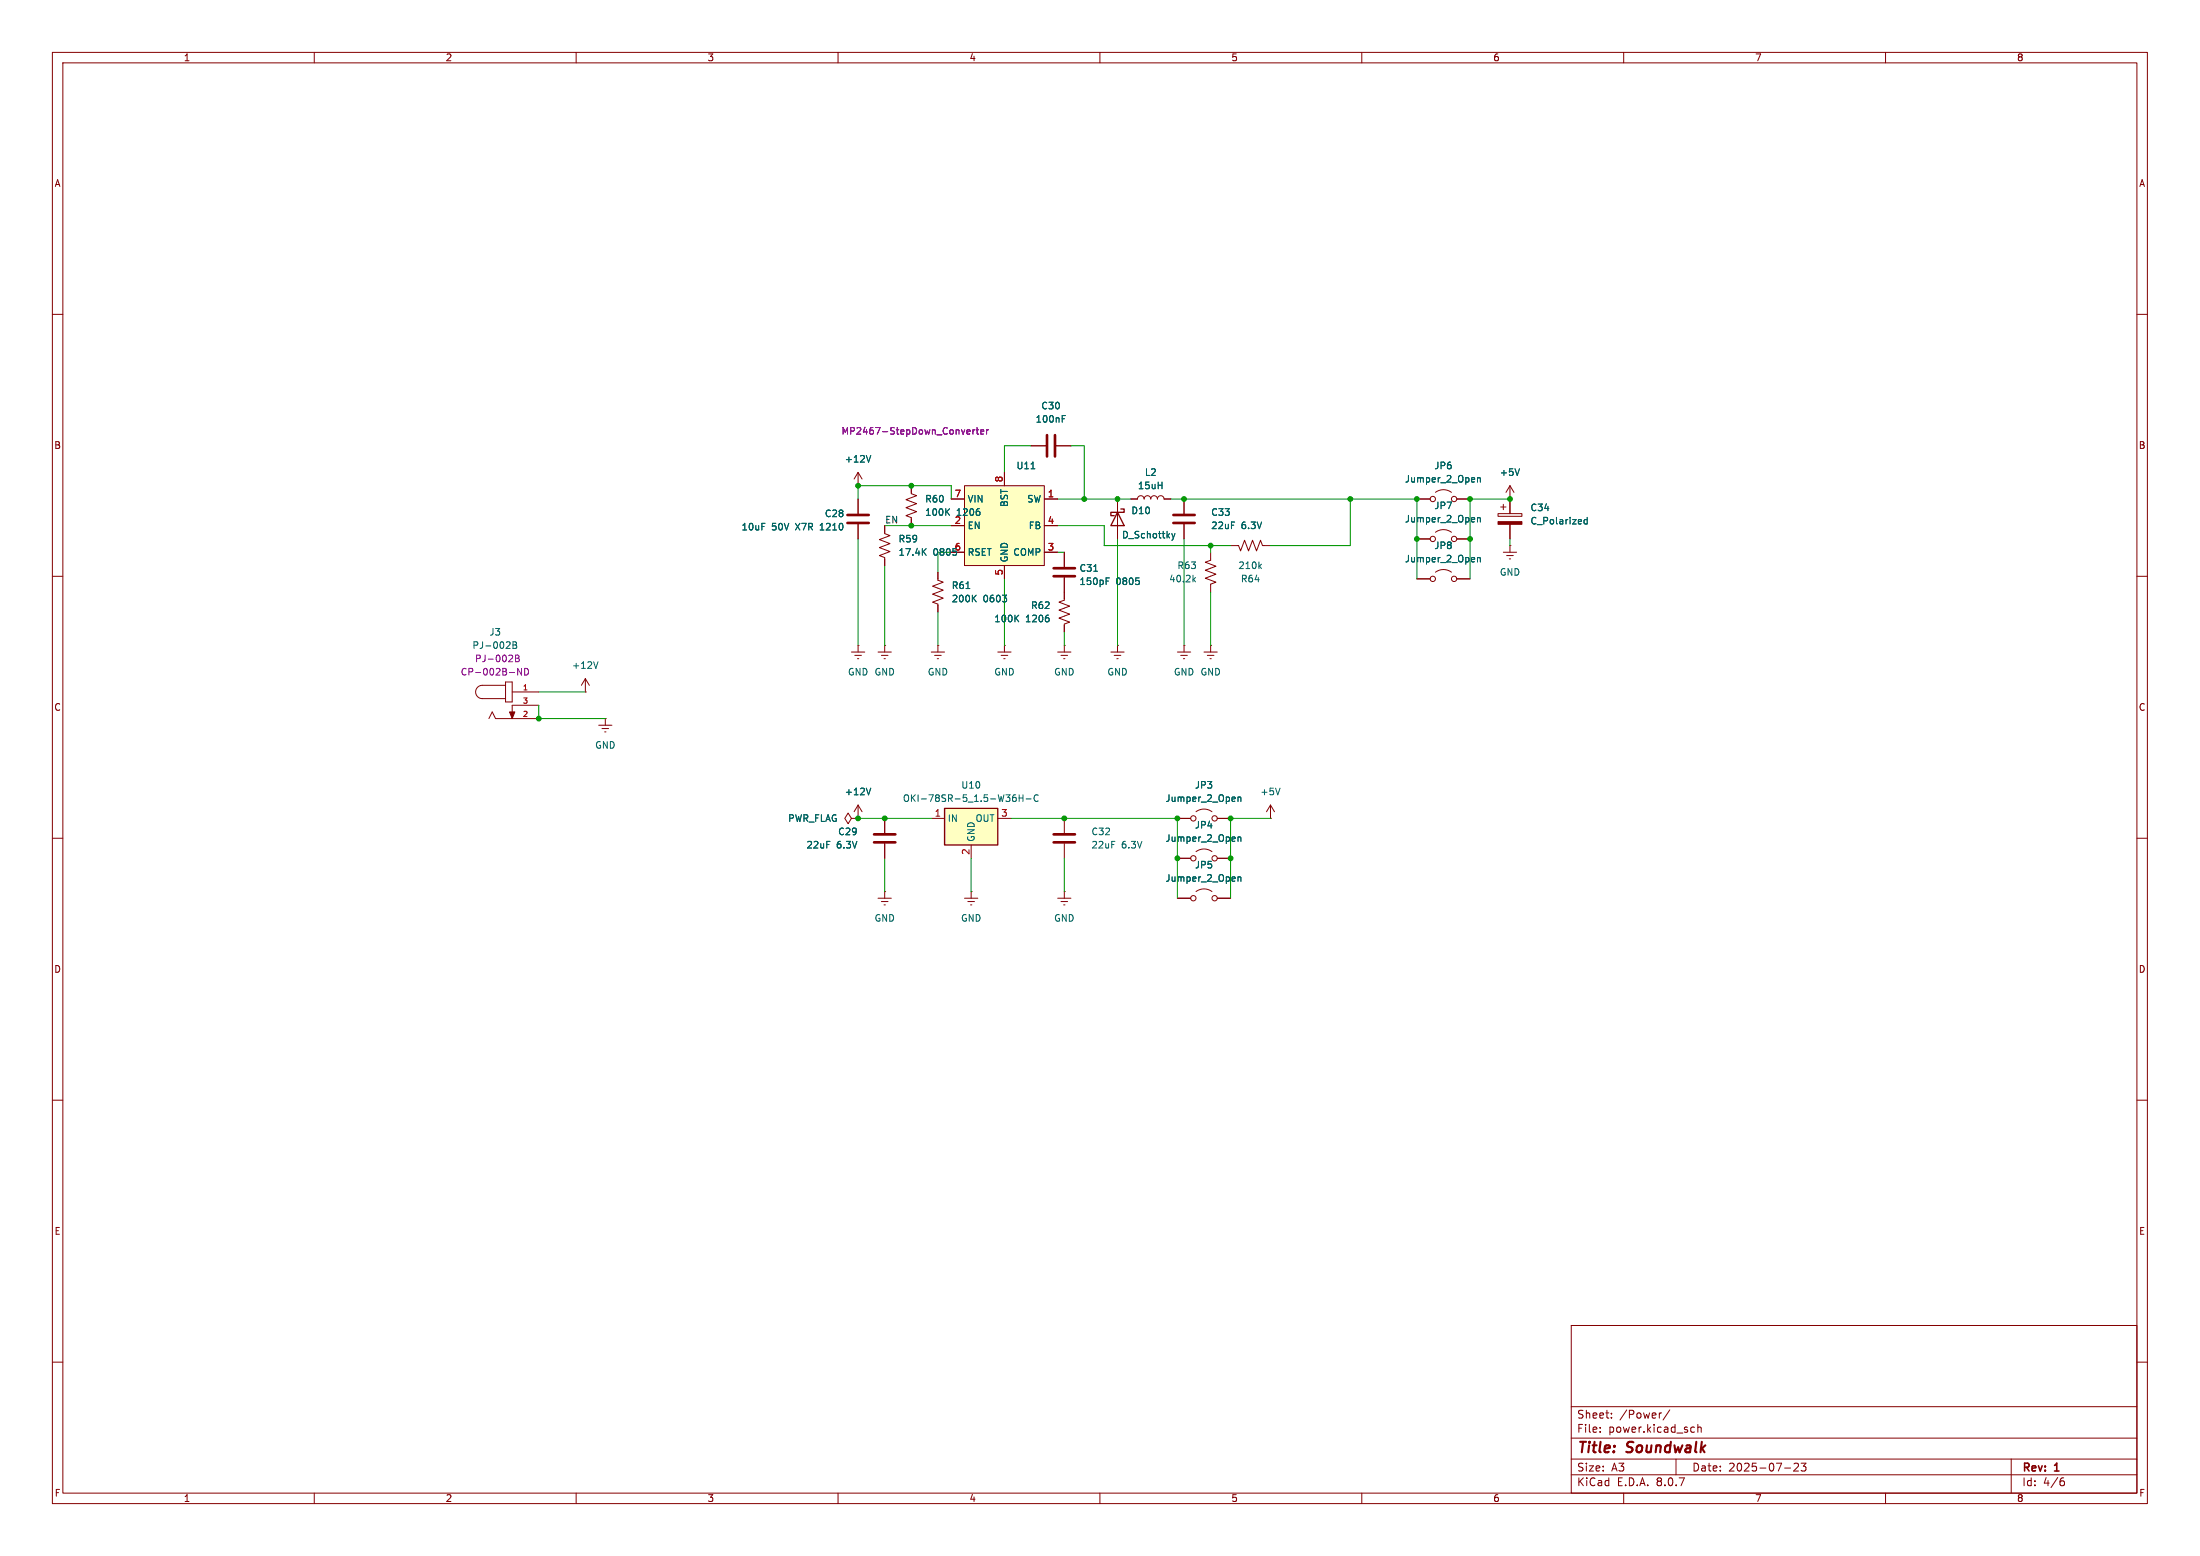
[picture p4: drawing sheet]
<svg xmlns="http://www.w3.org/2000/svg" width="297mm" height="210mm" viewBox="0 0 297 210" stroke-linecap="round" stroke-linejoin="round" font-family="sans-serif">
<g fill="none" stroke="#840000" stroke-width=".14">
<path d="M7.1 7.1h282.8v195.8h-282.8zM8.5 8.5h280v193h-280zM42.4 7.1v1.4M77.8 7.1v1.4M113.1 7.1v1.4M148.5 7.1v1.4M183.8 7.1v1.4M219.2 7.1v1.4M254.6 7.1v1.4M7.1 42.4h1.4M288.5 42.4h1.4M7.1 77.8h1.4"/>
<path d="M115.8 65.6h.1M115.8 63.8l-.5 .9M115.8 63.8v1.8M115.8 67.4v1.9M115.8 70.8v1.9M115.8 63.8l.6 .9M288.5 77.8h1.4M7.1 113.1h1.4M288.5 113.1h1.4M7.1 148.5h1.4M288.5 148.5h1.4M212.1 178.9h76.4v22.6h-76.4z"/>
<path d="M7.1 183.8h1.4M212.1 199h76.4M212.1 196.9h76.4M212.1 194.1h76.4M212.1 189.9h76.4M216 193.2v.1M216 192.7v.1M217.5 191.3v.1M217.5 190.7v.1M224.3 190.7h-.2M225.4 190.3l-.9 1.4M226.3 196.9v2.1"/>
<path d="M228.5 192.6l.3 .1M228.8 193.3h-.3M229.2 192.7l.2-.1 .2 .1 .1 .6M229.2 192.2v1.1M240.9 198.1h.8M242.2 197.6l.4-.1 .1 .1 .1 .2-.7 .7h.7M243.2 197.5h.6l-.3 .4 .3 .1v.4l-.2 .1-.4-.1M271.5 196.9v4.6M278.3 199.9h.3l.1 .2v.3l-.4 .1M278.6 199.5h-.3M288.5 183.8h1.4M42.4 201.5v1.4"/>
<path d="M77.8 201.5v1.4M113.1 201.5v1.4M148.5 201.5v1.4M183.8 201.5v1.4M219.2 201.5v1.4M254.6 201.5v1.4"/>
</g>
<path d="M117.6 61.5l-.3 .9" fill="none" stroke="#006464" stroke-width=".14"/>
<path d="M114.4 69.5h2.9M114.4 70.6h2.9" fill="none" stroke="#840000" stroke-width=".36"/>
<path d="M127.5 109.1h7.2v4.9h-7.2z" fill="#ffffc2"/>
<path d="M127.5 109.1h7.2v4.9h-7.2z" fill="none" stroke="#840000" stroke-width=".18"/>
<g fill="none" stroke="#840000" stroke-width=".14">
<path d="M126.6 77.2v1.1l.7 .3-1.4 .5 1.4 .6-1.4 .5 1.4 .5-1.4 .6 .7 .2v1.1M66 97l.5-.9 .4 .9h5.8M68.2 92.5h-3.1a.9 .9 0 0 0-.9 .9 .9 .9 0 0 0 .9 .9h3.1M68.2 92h.9v2.7h-.9zM69.1 93.4h3.6M72.7 95.2h-3.6v1.8M79 93.4h.1M79 91.6l-.5 .9M79 91.6v1.8M79 91.6l.6 .9M80.8 97.9h1.8M81.3 98.3h.9"/>
<path d="M81.6 98.8h.2M81.7 97h.1M81.7 97v.9M125.7 88h1.8M126.2 88.5h.9M126.5 88.9h.2M126.6 87.1h.1M126.6 87.1v.9M114.9 110.5l-.4-.8-.5 .8 .5 .7 .4-.7h.9M115.8 110.5h.1M115.8 108.7l-.5 .9M115.8 108.7v1.8"/>
<path d="M115.8 108.7l.6 .9M119.4 110.5v1.9M119.4 113.9v1.9M125.7 110.5h1.8M131.1 114v1.8M134.7 110.5h1.8M118.5 121.2h1.8M119 121.7h.9M119.3 122.1h.2M119.4 120.3h.1M119.4 120.3v.9M130.2 121.2h1.8"/>
<path d="M130.7 121.7h.9M131 122.1h.2M131.1 120.3h.1M131.1 120.3v.9"/>
</g>
<g fill="none" stroke="#006464" stroke-width=".14">
<path d="M130.4 79.4h.5M69.3 86.6h.3l.1 .2-.1 .2 .1 .1 .1 .2-.2 .2h-.3zM69.3 87h.3M80.7 89.3l-.3 .9M131.4 80.7l.4 .5M131.8 80.3l-.5 .5M135.3 80.3h.6l-.3 .4M135.8 80.8v.3M117.6 106.4l-.3 .9M137.1 107.3h-.2a.6 .6 0 0 0 0 .9l.3-.1v-.3l-.2-.2h-.1l-.2 .2M137.6 107.3v.9M137.6 107.7h.5"/>
<path d="M138.1 107.3v.9M138.5 107.8h.7M140.2 107.4a.43 .43 0 0 0-.6 .3 .43 .43 0 0 0 .4 .5l.2-.1"/>
</g>
<path d="M118 112.6h2.9M118 113.7h2.9" fill="none" stroke="#840000" stroke-width=".36"/>
<path d="M68.8 96.1h.7l-.4 .9z" fill="#840000" stroke="#840000" stroke-width=".14"/>
<path d="M69.6 88.4h.3l.2 .2-.2 .2 .2 .1v.2l-.2 .2h-.3zM69.6 88.8h.3M70.4 90.2v.9l-.5-.9v.9M70.8 90.2a.45 .45 0 0 1 .6 .5 .45 .45 0 0 1-.6 .4z" fill="none" stroke="#840084" stroke-width=".14"/>
<path d="M130.2 65.6h10.8v10.7h-10.8z" fill="#ffffc2"/>
<g fill="none" stroke="#840000" stroke-width=".14">
<path d="M115.8 65.6h.1M115.8 67.4v1.9M115.8 70.8v1.9M119.4 70.9v1.1l.8 .3-1.5 .5 1.5 .6-1.5 .5 1.5 .5-1.5 .6 .7 .3v1M123 65.6v1l.7 .3-1.4 .5 1.4 .6-1.4 .5 1.4 .6-1.4 .5 .7 .3v1M126.6 77.2v.9M128.4 67.4h1.8M128.4 70.9h1.8M128.4 74.5h1.8M130.2 65.6h10.8v10.7h-10.8zM135.6 63.8v1.8M135.6 76.3v1.8"/>
<path d="M139.2 60.2h2M141 67.4h1.8M141 70.9h1.8M141 74.5h1.8M142.6 60.2h2M143.7 77.9v3.1l-.7 .3 1.4 .5-1.4 .5 1.4 .6-1.4 .5 1.4 .6-.7 .2v1.1M143.7 74.5v2M150.9 67.4v5.3M152.7 67.4h.9a.45 .45 0 0 1 .4-.5 .45 .45 0 0 1 .5 .5 .45 .45 0 0 1 .4-.5 .45 .45 0 0 1 .5 .5 .45 .45 0 0 1 .4-.5 .45 .45 0 0 1 .5 .5 .45 .45 0 0 1 .4-.5 .45 .45 0 0 1 .5 .5h.8M159.8 67.4v1.9M159.8 70.8v1.9M163.4 74.5v1.1l-.7 .3 1.5 .5-1.5 .6 1.5 .5-1.5 .5 1.5 .6-.8 .2v1.1"/>
<path d="M166.1 73.6h1.1l.3 .8 .5-1.5 .6 1.5 .5-1.5 .5 1.5 .6-1.5 .2 .7h1.1M191.3 67.4h1.8M191.3 78.1h1.8M191.3 72.7h1.8M193.8 77.2a1.8 1.8 0 0 1 2.1 0M193.8 66.5a1.8 1.8 0 0 1 2.1 0M193.8 71.8a1.8 1.8 0 0 1 2.1 0M196.7 67.4h1.8M196.7 78.1h1.8M196.7 72.7h1.8M202.2 69.3h3.3v.4h-3.3zM202.6 68.4h.7"/>
<path d="M202.9 74.5h1.8M202.9 68.1v.7M203.4 75h.9M203.8 75.4h.1M203.8 73.6h.1M203.8 67.4h.1M203.8 65.6v3.7M203.8 70.8v1.9M203.8 73.6v.9M203.8 65.6l-.5 .9M203.8 65.6l.6 .9M114.9 88h1.8"/>
<path d="M115.4 88.5h.9M115.8 88.9h.1M115.8 87.1h.1M115.8 87.1v.9M118.5 88h1.8M119 88.5h.9M119.3 88.9h.2M119.4 87.1h.1M119.4 87.1v.9M126.6 81.7v.9M134.7 88h1.8M135.1 88.5h.9"/>
<path d="M135.5 88.9h.2M135.6 87.1h.1M135.6 87.1v.9M142.8 88h1.8M143.2 88.5h.9M143.6 88.9h.2M143.7 87.1h.1M143.7 87.1v.9M150 88h1.8M150.4 88.5h.9M150.8 88.9h.2M150.9 87.1h.1"/>
<path d="M150.9 87.1v.9M158.9 88h1.8M159.4 88.5h.9M159.8 88.9h.1M159.8 87.1h.1M159.8 87.1v.9M162.5 88h1.8M163 88.5h.9M163.3 88.9h.2M163.4 87.1h.1M163.4 87.1v.9M115.8 110.5h.1"/>
<path d="M119.4 110.5v1.9M119.4 113.9v1.9M143.7 110.5v1.9M143.7 113.9v1.9M158.9 115.8h1.8M158.9 110.5h1.8M161.5 114.9a1.8 1.8 0 0 1 2.1 0M161.5 109.6a1.8 1.8 0 0 1 2.1 0M164.3 115.8h1.8M164.3 110.5h1.8M171.5 110.5h.1M171.5 108.7l-.5 .9"/>
<path d="M171.5 108.7v1.8M171.5 108.7l.6 .9M142.8 121.2h1.8M143.2 121.7h.9M143.6 122.1h.2M143.7 120.3h.1M143.7 120.3v.9M158.9 121.2h1.8M161.5 120.3a1.8 1.8 0 0 1 2.1 0M164.3 121.2h1.8"/>
<circle cx="193.4" cy="78.1" r=".36"/>
<circle cx="193.4" cy="67.4" r=".36"/>
<circle cx="193.4" cy="72.7" r=".36"/>
<circle cx="196.3" cy="78.1" r=".36"/>
<circle cx="196.3" cy="67.4" r=".36"/>
<circle cx="196.3" cy="72.7" r=".36"/>
<circle cx="161.1" cy="110.5" r=".36"/>
<circle cx="161.1" cy="115.8" r=".36"/>
<circle cx="164" cy="110.5" r=".36"/>
<circle cx="164" cy="115.8" r=".36"/>
<circle cx="161.1" cy="121.2" r=".36"/>
<circle cx="164" cy="121.2" r=".36"/>
</g>
<g fill="none" stroke="#006464" stroke-width=".14">
<path d="M143.4 56.5h.3M143.4 56.1h.4M117.6 61.5l-.3 .9M124.6 74.4l.4 .5M125 74l-.5 .6M127.8 69l.4 .6M128.2 68.7l-.5 .5M129.1 74.8v.1M130.4 79.4h.5M132.3 69.1v.4M139.2 63.3h.5M147.7 77.1h.5"/>
<path d="M149.3 78.4h.3M149.3 78h.5M153.8 78.4v.4M158.2 72l.2 .6M158.4 72.6l-.2 .3M158.6 72l-.2 .6M161.1 78.2l.3 .3M161.4 77.9l-.4 .4M170 76.4l.3 .3M170.3 76.1l-.3 .4M199.5 64.5v.6M199.5 69.9v.6"/>
<path d="M199.5 75.2v.6M199.5 75.3l.1-.1 .2 .1v.5M199.5 64.6l.1-.1h.2v.6M199.5 69.9h.1h.2v.6M205.1 63.3l-.3 .9M214.3 69.8v.9M214.3 70.2l-.3-.1-.2 .2 .1 .4h.4M131.4 80.7l.4 .5M131.8 80.3l-.5 .5M135.3 80.3h.6l-.3 .4M135.8 80.8v.3M137.1 83.4l.4 .5"/>
<path d="M137.5 83l-.5 .5M141.6 83.5v.3M117.6 106.4l-.3 .9M167.1 107.6v.6M167.1 113v.6M167.1 118.3v.6M167.1 113h.2h.2v.6M167.1 107.7l.2-.1h.2v.6M167.1 118.4l.2-.1 .2 .1v.5M172.8 106.4l-.3 .9"/>
</g>
<path d="M131.3 58v.6M131.6 58l-.3 .2M131.8 58h.3M131.9 57.7v.8l.2 .1M132.4 58.3l.4-.1v-.2h-.3l-.1 .1v.5h.4M133.2 58v.6M133.4 58l-.2 .2" fill="none" stroke="#840084" stroke-width=".14"/>
<path d="M150.9 69.1l.9 1.8h-1.8zM151.3 68.7h.5v.4h-1.8v.5h.4" fill="none" stroke="#840000" stroke-width=".18"/>
<path d="M141.3 58.7v2.9M142.4 58.7v2.9M142.2 76.7h2.9M142.2 77.8h2.9M158.4 69.5h2.9M158.4 70.6h2.9M142.2 112.6h2.9M142.2 113.7h2.9" fill="none" stroke="#840000" stroke-width=".36"/>
<path d="M202.2 70.4h3.3v.4h-3.3z" fill="#840000" stroke="#840000" stroke-width=".14"/>
<g fill="none" stroke="#009600" stroke-width=".14">
<path d="M115.8 67.4v-1.8h12.6v1.8M115.8 72.7v14.4M119.4 70.9h9M119.4 76.3v10.8M126.6 74.5v2.7M135.6 78.1v9M139.2 60.2h-3.6v3.6M142.8 67.4h9.9M142.8 70.9h6.3v2.7h17M142.8 74.5h.9M144.6 60.2h1.8v7.2M150.9 72.7v14.4"/>
<path d="M158 67.4h33.3v10.7M159.8 72.7v14.4M163.4 73.6v.9M163.4 79.9v7.2M182.3 67.4v6.2h-10.8M203.8 67.4h-5.3v10.7M203.8 72.7v.9M72.7 95.2v1.8h9M72.7 93.4h6.3M126.6 82.6v4.5M143.7 85.3v1.8M115.8 110.5h9.9"/>
<path d="M119.4 115.8v4.5M131.1 115.8v4.5M136.5 110.5h22.4v10.7M143.7 115.8v4.5M171.5 110.5h-5.4v10.7"/>
</g>
<g fill="#009600" stroke="#009600" stroke-width=".14">
<circle cx="143.7" cy="110.5" r=".32"/>
<circle cx="158.9" cy="110.5" r=".32"/>
<circle cx="166.1" cy="115.8" r=".32"/>
<circle cx="158.9" cy="115.8" r=".32"/>
<circle cx="146.4" cy="67.4" r=".32"/>
<circle cx="166.1" cy="110.5" r=".32"/>
<circle cx="115.8" cy="65.6" r=".32"/>
<circle cx="123" cy="65.6" r=".32"/>
<circle cx="119.4" cy="110.5" r=".32"/>
<circle cx="115.8" cy="110.5" r=".32"/>
<circle cx="72.7" cy="97" r=".32"/>
<circle cx="123" cy="70.9" r=".32"/>
<circle cx="150.9" cy="67.4" r=".32"/>
<circle cx="159.8" cy="67.4" r=".32"/>
<circle cx="182.3" cy="67.4" r=".32"/>
<circle cx="198.5" cy="67.4" r=".32"/>
<circle cx="191.3" cy="72.7" r=".32"/>
<circle cx="191.3" cy="67.4" r=".32"/>
<circle cx="163.4" cy="73.6" r=".32"/>
<circle cx="198.5" cy="72.7" r=".32"/>
<circle cx="203.8" cy="67.4" r=".32"/>
</g>
<g font-size="2" fill="#840000">
<text x="212.8" y="196.5">Title:</text>
<text x="219.7" y="196.5">Soundwalk</text>
</g>
<g font-size="1.5" fill="#840000">
<text x="212.8" y="191.6">Sheet:</text>
<text x="218.6" y="191.6">/Power/</text>
<text x="212.8" y="193.5">File:</text>
<text x="217.1" y="193.5">power.kicad_sch</text>
<text x="212.8" y="200.7">KiCad</text>
<text x="212.8" y="198.7">Size:</text>
<text x="217.5" y="198.7">A3</text>
<text x="218.3" y="200.7">E.D.A.</text>
<text x="223.7" y="200.7">8.0.7</text>
<text x="228.4" y="198.7">Date:</text>
<text x="233.3" y="198.7">2025-07-23</text>
<text x="272.9" y="198.9">Rev:</text>
<text x="272.9" y="200.7">Id:</text>
<text x="275.8" y="200.7">4/6</text>
<text x="277.4" y="198.9">1</text>
</g>
<g font-size="1.3" fill="#840000">
<text x="24.7" y="8.4">1</text>
<text x="60.1" y="8.4">2</text>
<text x="95.5" y="8.4">3</text>
<text x="130.8" y="8.4">4</text>
<text x="166.2" y="8.4">5</text>
<text x="201.5" y="8.4">6</text>
<text x="236.9" y="8.4">7</text>
<text x="272.2" y="8.4">8</text>
<text x="7.3" y="25.4">A</text>
<text x="288.7" y="25.4">A</text>
<text x="7.2" y="60.7">B</text>
<text x="288.7" y="60.7">B</text>
<text x="7.2" y="96.1">C</text>
<text x="288.7" y="96.1">C</text>
<text x="7.2" y="131.4">D</text>
<text x="288.7" y="131.4">D</text>
<text x="7.3" y="166.8">E</text>
<text x="288.7" y="166.8">E</text>
<text x="7.3" y="202.1">F</text>
<text x="24.7" y="202.9">1</text>
<text x="60.1" y="202.9">2</text>
<text x="95.5" y="202.9">3</text>
<text x="130.8" y="202.9">4</text>
<text x="166.2" y="202.9">5</text>
<text x="201.5" y="202.9">6</text>
<text x="236.9" y="202.9">7</text>
<text x="272.2" y="202.9">8</text>
<text x="288.7" y="202.1">F</text>
</g>
<g font-size="1.3" fill="#840084">
<text x="113.5" y="58.8">MP2467-StepDown_Converter</text>
<text x="64.2" y="89.5">PJ-002B</text>
<text x="62.1" y="91.3">CP-002B-ND</text>
</g>
<g font-size="1.3" fill="#006464">
<text x="139.7" y="57.2">100nF</text>
<text x="140.5" y="55.4">C30</text>
<text x="114" y="62.6">+12V</text>
<text x="137.2" y="63.5">U11</text>
<text x="154.5" y="64.4">L2</text>
<text x="189.6" y="65.3">Jumper_2_Open</text>
<text x="193.6" y="63.5">JP6</text>
<text x="202.4" y="64.4">+5V</text>
<text x="100" y="71.7">10uF</text>
<text x="104.2" y="71.7">50V</text>
<text x="107.5" y="71.7">X7R</text>
<text x="110.9" y="71.7">1210</text>
<text x="111.3" y="69.9">C28</text>
<text x="124.8" y="69.8">100K</text>
<text x="124.8" y="68">R60</text>
<text x="128.8" y="70.8">2</text>
<text x="129.1" y="69.8">1206</text>
<text x="130.6" y="71.6">EN</text>
<text x="130.6" y="68">VIN</text>
<text x="136.2" y="68.5" transform="rotate(-90 136.2 68.5)">BST</text>
<text x="138.6" y="68">SW</text>
<text x="138.8" y="71.6">FB</text>
<text x="152.7" y="69.5">D10</text>
<text x="153.6" y="66.2">15uH</text>
<text x="163.4" y="69.8">C33</text>
<text x="163.4" y="71.6">22uF</text>
<text x="167.6" y="71.6">6.3V</text>
<text x="189.6" y="70.7">Jumper_2_Open</text>
<text x="193.6" y="68.9">JP7</text>
<text x="206.5" y="70.9">C_Polarized</text>
<text x="206.5" y="69.1">C34</text>
<text x="121.2" y="75.1">17.4K</text>
<text x="121.2" y="73.3">R59</text>
<text x="126" y="75.1">0805</text>
<text x="128.8" y="74.4">6</text>
<text x="130.6" y="75.1">RSET</text>
<text x="136.2" y="76" transform="rotate(-90 136.2 76)">GND</text>
<text x="136.7" y="75.1">COMP</text>
<text x="145.7" y="77.3">C31</text>
<text x="151.4" y="72.8">D_Schottky</text>
<text x="158.9" y="76.9">R63</text>
<text x="167.1" y="76.9">210k</text>
<text x="189.6" y="76">Jumper_2_Open</text>
<text x="193.6" y="74.2">JP8</text>
<text x="202.4" y="77.8">GND</text>
<text x="128.4" y="81.4">200K</text>
<text x="128.4" y="79.6">R61</text>
<text x="132.7" y="81.4">0603</text>
<text x="139.1" y="82.3">R62</text>
<text x="145.7" y="79.1">150pF</text>
<text x="150.6" y="79.1">0805</text>
<text x="157.8" y="78.7">40.2k</text>
<text x="167.4" y="78.7">R64</text>
<text x="63.7" y="87.7">PJ-002B</text>
<text x="66" y="85.9">J3</text>
<text x="134.2" y="84.1">100K</text>
<text x="138.5" y="84.1">1206</text>
<text x="77.2" y="90.4">+12V</text>
<text x="114.4" y="91.3">GND GND</text>
<text x="125.2" y="91.3">GND</text>
<text x="134.2" y="91.3">GND</text>
<text x="142.2" y="91.3">GND</text>
<text x="149.4" y="91.3">GND</text>
<text x="158.4" y="91.3">GND GND</text>
<text x="80.3" y="101.2">GND</text>
<text x="114" y="107.5">+12V</text>
<text x="129.7" y="106.6">U10</text>
<text x="161.2" y="106.6">JP3</text>
<text x="170.1" y="107.5">+5V</text>
<text x="106.3" y="111.1">PWR_FLAG</text>
<text x="113.1" y="112.9">C29</text>
<text x="121.8" y="108.4">OKI-78SR-5_1.5-W36H-C</text>
<text x="127.9" y="111.1">IN</text>
<text x="131.6" y="111.1">OUT</text>
<text x="131.7" y="113.7" transform="rotate(-90 131.7 113.7)">GND</text>
<text x="147.3" y="112.9">C32</text>
<text x="157.3" y="113.8">Jumper_2_Open</text>
<text x="157.3" y="108.4">Jumper_2_Open</text>
<text x="161.2" y="112">JP4</text>
<text x="108.8" y="114.7">22uF</text>
<text x="112.9" y="114.7">6.3V</text>
<text x="147.3" y="114.7">22uF</text>
<text x="151.4" y="114.7">6.3V</text>
<text x="157.3" y="119.1">Jumper_2_Open</text>
<text x="161.2" y="117.4">JP5</text>
<text x="118" y="124.5">GND</text>
<text x="129.7" y="124.5">GND</text>
<text x="142.2" y="124.5">GND</text>
</g>
<g font-size="1.3" fill="#a90000">
<text x="135.4" y="65.2" transform="rotate(-90 135.4 65.2)">8</text>
<text x="128.8" y="67.2">7</text>
<text x="141.4" y="67.2">1</text>
<text x="141.4" y="70.8">4</text>
<text x="135.4" y="77.7" transform="rotate(-90 135.4 77.7)">5</text>
<text x="141.4" y="74.4">3</text>
<text x="126.1" y="110.3">1</text>
<text x="135.1" y="110.3">3</text>
<text x="130.9" y="115.4" transform="rotate(-90 130.9 115.4)">2</text>
</g>
<text font-size="1.3" fill="#0f0f0f" x="119.4" y="70.7">EN</text>
<g font-size="1" fill="#a90000">
<text x="70.5" y="93.2">1</text>
<text x="70.5" y="95">3</text>
<text x="70.5" y="96.8">2</text>
</g>
</svg>
